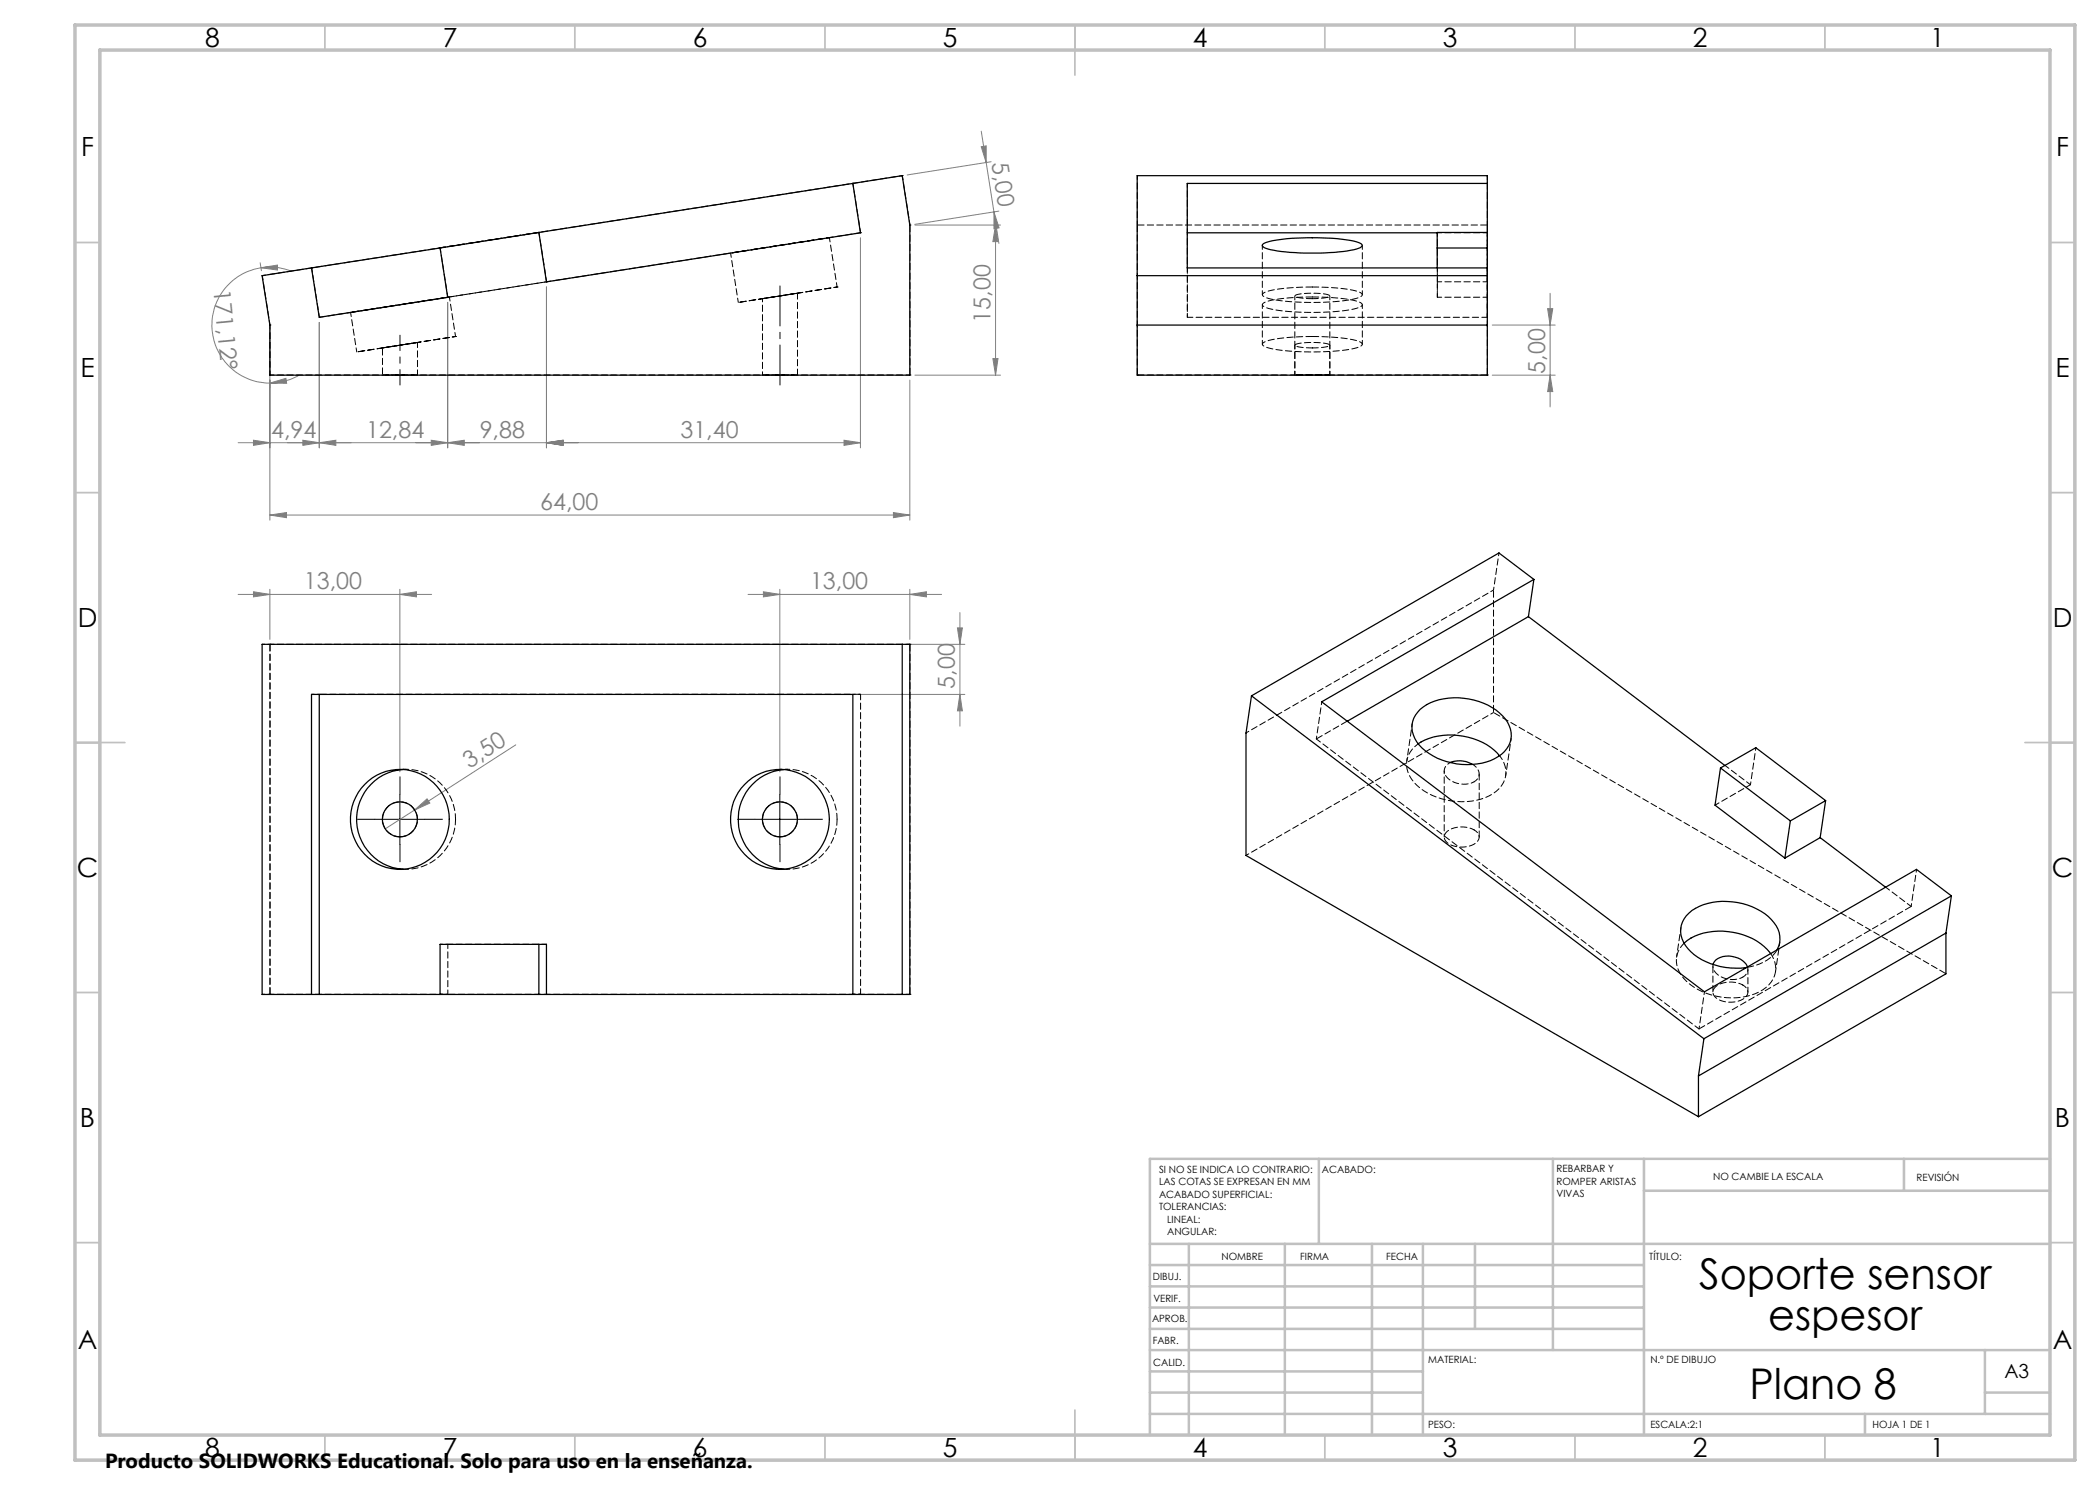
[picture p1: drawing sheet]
<svg xmlns="http://www.w3.org/2000/svg" width="420mm" height="297mm" viewBox="0 0 420 297" stroke-linecap="round" stroke-linejoin="round" font-family="sans-serif">
<g fill="none" stroke="#808080" stroke-width=".2">
<path d="M196.3 29.3l.9-.1v3.3zM196.3 26.2l2.5 16.2M198.2 32.3l-16.8 2.7M52 52.6l.3 1.5M52.2 53.5l3.3-.5v1zM52.2 53.5a11.6 11.6 0 0 0-9.8 12.4 11.6 11.6 0 0 0 11.6 10.7M52.2 53.5a11.6 11.6 0 0 1 6 .7M109.3 57.4v32.2M172.1 47.6v42M183 45h17.1M198.8 42.4l1 3.2-1 .2zM198.8 42.4l1 6.3"/>
<path d="M199.1 45v30M199.1 45l.5 3.3h-1zM199.8 42.2l-16.8 2.7M310 58.7v22.7M54 76.6l3.2-.9 .1 1zM54 66v38M59.8 75a12.1 12.1 0 0 1-5.8 1.6M63.9 64.5v25.1M89.5 60.5v29.1M182 76v28M183 75h17.1M198.6 71.7h1l-.5 3.3z"/>
<path d="M298.4 75h12.6M298.4 65h12.6M309.5 61.7h1.1l-.6 3.3zM310 75l.6 3.3h-1.1zM47.6 88.5h124.5M50.7 88l3.3 .5-3.3 .6zM60.6 88l3.3 .5-3.3 .6zM63.9 88.5l3.3-.5v1.1zM86.3 88l3.2 .5-3.2 .6zM89.5 88.5l3.4-.5v1.1zM109.3 88.5l3.3-.5v1.1zM168.8 88l3.3 .5-3.3 .6z"/>
<path d="M47.6 118.9h38.7M50.7 118.4l3.3 .5-3.3 .5zM54 117.9v10M54 103l3.3-.5v1zM54 103h128M80 118.9l3.3-.5v1zM80 117.9v36.5M149.6 118.9h38.7M152.7 118.4l3.3 .5-3.3 .5zM156 117.9v36.5M178.7 102.5l3.3 .5-3.3 .5zM182 118.9l3.3-.5v1z"/>
<path d="M182 117.9v10M171.6 138.9h21.4M181.4 128.9h11.6M191.5 125.6h1l-.5 3.3zM192 122.5v22.7M192 138.9l.5 3.3h-1zM103.2 149l-20.3 13M82.9 162l2.5-2.2 .6 .8zM82.9 162l-5.9 3.8"/>
</g>
<path d="M80 158.9v-3.5M156 158.9v-3.5M75 163.9h-3.5M80 168.9v3.5M85 163.9h3.5M151 163.9h-3.5M156 168.9v3.5M161 163.9h3.5" fill="none" stroke="#000" stroke-width=".2" stroke-dasharray="15.2 1.3 1.3 1.3"/>
<path d="M80 158.9v10M156 158.9v10M75 163.9h10M151 163.9h10" fill="none" stroke="#000" stroke-width=".2"/>
<path d="M80 67v10" fill="none" stroke="#000" stroke-width=".2" stroke-dasharray="15.2 1.3 1.3 1.3" stroke-dashoffset="12.2"/>
<path d="M156 57.2v19.8" fill="none" stroke="#000" stroke-width=".2" stroke-dasharray="15.2 1.3 1.3 1.3" stroke-dashoffset="7.2"/>
<g fill="none" stroke="#c0c0c0" stroke-width=".35">
<path d="M65 5v5M115 5v5M165 5v5M215 5v10M265 5v5M315 5v5M365 5v5M15 48.5h5M410 48.5h5M15 98.5h5M410 98.5h5M15 148.5h10"/>
<path d="M405 148.5h10M15 198.5h5M410 198.5h5M15 248.5h5M410 248.5h5M65 287v5M115 287v5M165 287v5M215 282v10M265 287v5M315 287v5M365 287v5"/>
</g>
<g fill="none" stroke="#c0c0c0" stroke-width=".5">
<path d="M263.8 231.8v17M310.6 231.8v38.2M328.8 231.8v55.2M328.8 238.2h81.2M380.8 231.8v6.4M410 231.8h-180v55.2M230 248.8h180M230 257.3h98.8M230 253h98.8M237.8 248.8v38.2M257 248.8v38.2M274.4 248.8v38.2"/>
<path d="M284.6 248.8v38.2M295 248.8v17M230 265.8h98.8M230 261.5h98.8M230 278.5h54.6M230 274.3h54.6M230 270h180M397 278.5h13M397 270v12.8M230 282.8h180M373 282.8v4.2"/>
</g>
<path d="M15 5h400v287h-400zM20 10h390v277h-390z" fill="none" stroke="#c0c0c0" stroke-width=".7"/>
<g fill="#808080">
<path d="M82.9 162l2.5-2.2 .6 .8z"/>
<path d="M178.7 102.5l3.3 .5-3.3 .5zM54 103l3.3-.5v1zM63.9 88.5l3.3-.5v1.1zM50.7 88l3.3 .5-3.3 .6z"/>
<path d="M60.6 88l3.3 .5-3.3 .6zM89.5 88.5l3.4-.5v1.1zM109.3 88.5l3.3-.5v1.1zM168.8 88l3.3 .5-3.3 .6zM86.3 88l3.2 .5-3.2 .6zM109.3 88.5l3.3-.5v1.1z"/>
<path d="M152.7 118.4l3.3 .5-3.3 .5zM182 118.9l3.3-.5v1z"/>
<path d="M80 118.9l3.3-.5v1zM50.7 118.4l3.3 .5-3.3 .5z"/>
<path d="M199.1 45l.5 3.3h-1zM198.6 71.7h1l-.5 3.3zM309.5 61.7h1.1l-.6 3.3zM310 75l.6 3.3h-1.1z"/>
<path d="M191.5 125.6h1l-.5 3.3zM192 138.9l.5 3.3h-1z"/>
<path d="M52.2 53.5l3.3-.5v1zM54 76.6l3.2-.9 .1 1z"/>
<path d="M196.3 29.3l.9-.1v3.3zM198.8 42.4l1 3.2-1 .2z"/>
</g>
<g fill="none" stroke="#000" stroke-width=".25">
<path d="M170.6 36.7l9.8-1.6 1.6 9.9v30h-128v-10l-1.6-9.9 9.9-1.5M170.6 36.7l1.5 9.9-62.8 9.8-1.5-9.9M170.6 36.7l-62.8 9.8M227.4 35.1h70.1v39.9h-70.1zM297.5 36.7h-60v16.9h60M88 49.6l1.5 9.9-25.6 4-1.6-9.9M88 49.6l-25.7 4M107.8 46.5l-19.8 3.1M227.4 55.1h70.1M237.5 46.6h49.9M252.5 48.9a8.8 8.8 0 0 1 4.1-1.1 49.1 49.1 0 0 1 14.9 .6l.9 .5v.3l-.1 .2a15.6 15.6 0 0 1-6.3 1.1l-4.1 .1a27.5 27.5 0 0 1-9.1-1.1l-.3-.3zM287.4 49.6h10.1"/>
<path d="M297.5 46.5h-10.1v7.1M227.4 65h70.1M306.8 115.9l-42.5 24.5 76.6 58 42.4-24.5 7 5.3M306.8 115.9l-7-5.3-49.5 28.6M306.8 115.9l-1.1 7.4M52.4 128.9h129.6v70h-129.6zM63.9 138.9v60M180.4 128.9v70M250.3 139.2l90.5 68.5M250.3 139.2l-1.1 7.4v24.5l90.5 52.2M305.7 123.3l39.3 29.8M305.7 123.3l-36.2 20.9"/>
<path d="M72.9 156.9a9.9 9.9 0 0 1 14.9 .9 9.9 9.9 0 0 1-2.7 14.6 9.9 9.9 0 0 1-12.9-2.4 9.9 9.9 0 0 1 .7-13.1zM80.6 153.9a10 10 0 0 0-9.3 10 10 10 0 0 0 9.3 9.9M148.9 156.9a9.9 9.9 0 0 1 15.5 1.7 9.9 9.9 0 0 1-5.2 14.7 10 10 0 0 1-11.6-4.1 10 10 0 0 1 1.3-12.3zM156.7 153.9a10 10 0 0 0-9 10 10 10 0 0 0 9 9.9M283.6 148.8a13.5 13.5 0 0 1 15.2 1.2l1.1 1.2M284 141.9a11.5 11.5 0 0 1 9.8-2.1 11.4 11.4 0 0 1 7.7 4.7 5 5 0 0 1-2.6 7.2 13.5 13.5 0 0 1-15.1-2.7 4.9 4.9 0 0 1 .2-7.1zM290.1 152.5a5 5 0 0 1 4.4 .4M344.1 153.6l-1.1 7.4 14 10.6M344.1 153.6l14 10.6M344.1 153.6l7.1-4.1 13.9 10.6M358.1 164.2l-1.1 7.4M364 167.5l-7 4.1"/>
<path d="M364 167.5l13.1 9.9M365.1 160.1l-7 4.1M365.1 160.1l-1.1 7.4M390.3 179.2l-49.5 28.5M390.3 179.2l-1.1 7.4M62.3 198.9v-60h108.3v60M88 198.9v-10h21.3v10M107.8 188.9v10M336.8 188.6a11.4 11.4 0 0 1 9.8-2.1 11.5 11.5 0 0 1 7.5 4.2M342.6 192.9a2.92 2.92 0 0 1 3.2-1.7 4 4 0 0 1 3.7 2.2M355.4 190a5 5 0 0 0-1.1-6.1 13.5 13.5 0 0 0-15.2-2.2 5.1 5.1 0 0 0-1 8.6 14.1 14.1 0 0 0 11.2 3.2M389.2 186.6l-49.5 28.6"/>
<path d="M389.2 186.6v8.2l-49.5 28.5M339.7 215.2v8.1M340.8 207.7l-1.1 7.5"/>
<circle cx="80" cy="163.9" r="3.5"/>
<circle cx="156" cy="163.9" r="3.5"/>
</g>
<g fill="none" stroke="#000" stroke-width=".2" stroke-dasharray="1.3 .6">
<path d="M170.6 36.7h.1M180.5 35.1h.1M52.5 55.1h.1M62.3 53.6h.1M88 49.6h.1M89.6 59.4h.1M107.8 46.5h.1M109.3 56.4h.1M167.4 57.4h.1M172.1 46.5h.1M182 45h.1M262.5 59.4h-2.1a22.4 22.4 0 0 0-7.7 1.2l-.2 .3a1.83 1.83 0 0 0 1.7 .9 49.2 49.2 0 0 0 17.1-.1l.4-.2a.83 .83 0 0 0 .8-.6l-.1-.2a12.6 12.6 0 0 0-5.9-1.2l-4-.1"/>
<path d="M262.5 57.4h-2.1a22.4 22.4 0 0 0-7.7 1.2l-.2 .3a1.83 1.83 0 0 0 1.7 .9 49.2 49.2 0 0 0 17.1-.1l.4-.2a.83 .83 0 0 0 .8-.6l-.1-.2a12.6 12.6 0 0 0-5.9-1.2l-4-.1M287.5 59.4v-3M297.5 46.5h.1M54 75h.1M54 65h.1M63.9 63.5h.1M91.1 67.3h.1M182 75h.1M227.5 75h.1M262.5 67.3h-2.1a22.4 22.4 0 0 0-7.7 1.2l-.2 .3a1.83 1.83 0 0 0 1.7 .9 49.2 49.2 0 0 0 17.1-.1l.4-.2a.83 .83 0 0 0 .8-.6l-.1-.2a12.6 12.6 0 0 0-5.9-1.2l-4-.1M297.5 75h.1M54 128.9h.1"/>
<path d="M182 128.9h.1M54 198.9h.1M182 198.9h.1M382.2 181.3l-42.4 24.5"/>
</g>
<g fill="none" stroke="#000" stroke-width=".2" stroke-dasharray="1.3 .6" stroke-dashoffset=".4">
<path d="M170.6 36.7l1.5 9.8M180.5 35.1l1.5 9.9M52.5 55.1l1.5 9.9M62.3 53.6l1.6 9.9M88 49.6l1.6 9.8M107.8 46.5l1.5 9.9M146.1 50.6l1.6 9.9M167.4 57.4l-1.5-9.9M297.5 56.4h-10M297.5 59.4h-10M297.5 46.5h-10M54 75v-10"/>
<path d="M70.1 62.5l1.3 7.9M91.1 67.3l-1.2-7.9M294.5 152.9a1.96 1.96 0 0 1 .7 3.2l-.4 .3M350.1 156.9l-7.1 4.1M294.8 166a1.51 1.51 0 0 1 1 1.4 1.51 1.51 0 0 1-1 1.4 5.1 5.1 0 0 1-5.6-.5 1.44 1.44 0 0 1 .7-2.3 5.5 5.5 0 0 1 4.9 0M89.6 198.9v-10M348.6 197a1.51 1.51 0 0 1 1 1.4 1.51 1.51 0 0 1-1 1.5 5.1 5.1 0 0 1-5.7-.6 1.44 1.44 0 0 1 .7-2.3 5.5 5.5 0 0 1 5 0M349.5 193.4a1.73 1.73 0 0 1-.9 2"/>
</g>
<path d="M88 49.6l19.8-3.1M89.6 59.4l19.7-3M107.8 46.5l-19.8 3.1M152.5 59.7l7-1.1-7 1.1M172.1 46.5l-108.2 17M76.5 69.6l7-1.1-7 1.1M83.5 75v-6.5M297.5 63.5h-60M263.3 147.8l76.5 58M172.1 198.9v-60" fill="none" stroke="#000" stroke-width=".2" stroke-dasharray="1.3 .6" stroke-dashoffset=".2"/>
<path d="M52.5 55.1l128-20M152.5 59.7v15.3M167.4 57.4l-19.7 3.1 19.7-3.1M287.5 53.6v5.8M297.5 53.6v5.8M91.1 67.3l-19.7 3.1 19.7-3.1M81.2 153.9h-1.2M249.2 146.6l49.5-28.6M294.8 156.4a4.5 4.5 0 0 1-5.8-1.6 1.77 1.77 0 0 1 1.1-2.3M80 173.9h1.2M249.2 171.1l49.5-28.6M348.6 195.4a4.5 4.5 0 0 1-5.9-1.5l-.1-1" fill="none" stroke="#000" stroke-width=".2" stroke-dasharray="1.3 .6" stroke-dashoffset=".6"/>
<path d="M89.9 59.4l-19.8 3.1 19.8-3.1M165.9 47.5l-19.8 3.1 19.8-3.1M299.8 110.6l-1.1 7.4M264.4 140.4l-1.1 7.4M282.4 144.8l-1 7.4M288.8 154.2v13.2M301.1 155.1l1.1-7.4M351.2 149.5l-1.1 7.4M383.3 173.9l-1.1 7.4M340.9 198.3l-1.1 7.5" fill="none" stroke="#000" stroke-width=".2" stroke-dasharray="1.3 .6" stroke-dashoffset=".7"/>
<path d="M80 75h-3.5h7h-3.5M156 75h-3.5h7h-3.5M266 75h-7h7M283.7 148.7a4.9 4.9 0 0 0-.9 7.7 13.5 13.5 0 0 0 15.8 2.3 4.9 4.9 0 0 0 1.3-7.6M350.1 156.9l-5.1-3.8M89.6 188.9h19.7M349.6 198.4v-4.5M382.2 181.3l-5.1-3.9" fill="none" stroke="#000" stroke-width=".2" stroke-dasharray="1.3 .6" stroke-dashoffset=".3"/>
<path d="M182 45v30M227.5 45h70M227.5 45v30M297.5 45v30M227.5 75h70M54 128.9v70M172.1 138.9h-108.2M182 128.9v70M269.5 144.2l-6.2 3.6M342.6 193.2v5.2" fill="none" stroke="#000" stroke-width=".2" stroke-dasharray="1.3 .6" stroke-dashoffset="-.1"/>
<g fill="none" stroke="#000" stroke-width=".2" stroke-dasharray="1.3 .6" stroke-dashoffset=".5">
<path d="M227.5 35.1v9.9M237.5 36.7v9.8M297.5 35.1v9.9M237.5 53.6v9.9M252.5 49.1v9.8M259 59.2v9.8M272.5 58.9v-9.8M287.5 46.5v9.9M297.5 53.6v9.9M297.5 56.4v-9.9M297.5 46.5v9.9M182 75h-128"/>
<path d="M252.5 60.9v7.9M259 69v6M266 75v-6M266 69v-9.8M272.5 68.8v-7.9M297.5 63.5v-4.1M182 128.9h-128M182 198.9h-128M336.2 185.5l-.9 5.9M355.1 194.3l.9-5.9"/>
</g>
<path d="M76.5 69.6v5.4M298.7 118v24.5M298.7 142.5l90.5 52.3M349.3 193.5a8.3 8.3 0 0 0 6.1-3.5" fill="none" stroke="#000" stroke-width=".2" stroke-dasharray="1.3 .6" stroke-dashoffset="-.2"/>
<path d="M262.5 59.7a6.7 6.7 0 0 1-3.5-.5 7.5 7.5 0 0 1 4.1-.6 4.7 4.7 0 0 1 2.9 .6 4.7 4.7 0 0 1-2.9 .5h-.6M159.5 75v-16.4M262.5 69.6a6.7 6.7 0 0 1-3.5-.6 7.5 7.5 0 0 1 4.1-.5 4.7 4.7 0 0 1 2.9 .5 4.7 4.7 0 0 1-2.9 .6h-.6M80 167.4a3.5 3.5 0 0 1-3.1-5.1 3.5 3.5 0 0 1 5.9-.5 3.5 3.5 0 0 1-2.2 5.5l-.6 .1M80.6 173.8a9.9 9.9 0 0 0 10.5-9.9M91.1 163.9a9.9 9.9 0 0 0-10.5-10M156 167.4a3.5 3.5 0 0 1-3.1-5.1 3.5 3.5 0 0 1 5.9-.5 3.5 3.5 0 0 1-2.2 5.5l-.6 .1M156.8 173.8a9.9 9.9 0 0 0 10.6-9.9M167.4 163.9a9.9 9.9 0 0 0-10.6-10M295.8 167.4v-12.6M336.8 188.6a4.8 4.8 0 0 0-.1 7.1 13.5 13.5 0 0 0 15.8 2.3 4.9 4.9 0 0 0 1.6-7.3" fill="none" stroke="#000" stroke-width=".2" stroke-dasharray="1.3 .6" stroke-dashoffset=".1"/>
<path d="M237.5 46.5v17M52.5 128.9h1.5M62.3 138.9h1.6M170.6 138.9h1.5M157.5 153.9h-1.5M156 173.9h1.5M52.5 198.9h1.5M88 198.9h1.6M88 188.9h1.6M170.6 198.9h1.5" fill="none" stroke="#000" stroke-width=".2" stroke-dasharray="1.3 .6" stroke-dashoffset=".8"/>
<g font-size="8.5">
<text x="339.8" y="257.8">Soporte sensor</text>
<text x="353.6" y="265.9">espesor</text>
<text x="349.9" y="279.7">Plano 8</text>
</g>
<g font-size="5.3">
<text x="41" y="9.5">8</text>
<text x="88.5" y="9.5">7</text>
<text x="138.5" y="9.5">6</text>
<text x="188.5" y="9.5">5</text>
<text x="238.5" y="9.5">4</text>
<text x="288.5" y="9.5">3</text>
<text x="338.5" y="9.5">2</text>
<text x="386" y="9.5">1</text>
<text x="16.2" y="31.2">F</text>
<text x="411.2" y="31.2">F</text>
<text x="16.1" y="75.5">E</text>
<text x="411.1" y="75.5">E</text>
<text x="15.5" y="125.5">D</text>
<text x="410.5" y="125.5">D</text>
<text x="15.4" y="175.5">C</text>
<text x="410.4" y="175.5">C</text>
<text x="16" y="225.5">B</text>
<text x="411" y="225.5">B</text>
<text x="15.5" y="269.7">A</text>
<text x="410.5" y="269.7">A</text>
<text x="41" y="291.5">8</text>
<text x="88.5" y="291.5">7</text>
<text x="138.5" y="291.5">6</text>
<text x="188.5" y="291.5">5</text>
<text x="238.5" y="291.5">4</text>
<text x="288.5" y="291.5">3</text>
<text x="338.5" y="291.5">2</text>
<text x="386" y="291.5">1</text>
</g>
<g font-size="4.7" fill="#808080">
<text x="198.3" y="32.7" transform="rotate(81 198.3 32.7)">5,00</text>
<text x="42.7" y="58" transform="rotate(85 42.7 58)">171,12°</text>
<text x="198.1" y="64.5" transform="rotate(-90 198.1 64.5)">15,00</text>
<text x="309" y="74.7" transform="rotate(-90 309 74.7)">5,00</text>
<text x="54.2" y="87.5">4,94</text>
<text x="73.2" y="87.5">12,84</text>
<text x="95.9" y="87.5">9,88</text>
<text x="136.1" y="87.5">31,40</text>
<text x="108.1" y="102">64,00</text>
<text x="60.8" y="117.8">13,00</text>
<text x="162" y="117.8">13,00</text>
<text x="191" y="137.7" transform="rotate(-90 191 137.7)">5,00</text>
<text x="93.9" y="153.7" transform="rotate(-33 93.9 153.7)">3,50</text>
</g>
<text font-size="4.1" x="21" y="293.7">Producto SOLIDWORKS Educational. Solo para uso en la enseñanza.</text>
<text font-size="3.9" x="400.9" y="275.5">A3</text>
<g font-size="2">
<text x="231.8" y="234.6">SI NO SE INDICA LO CONTRARIO:</text>
<text x="231.8" y="237.1">LAS COTAS SE EXPRESAN EN MM</text>
<text x="231.8" y="239.6">ACABADO SUPERFICIAL:</text>
<text x="264.4" y="234.6">ACABADO:</text>
<text x="311.3" y="234.5">REBARBAR Y</text>
<text x="311.3" y="237">ROMPER ARISTAS</text>
<text x="311.3" y="239.5">VIVAS</text>
<text x="342.6" y="236">NO CAMBIE LA ESCALA</text>
<text x="383.3" y="236.2">REVISIÓN</text>
<text x="231.8" y="242.1">TOLERANCIAS:</text>
<text x="233.4" y="244.6">LINEAL:</text>
<text x="233.4" y="247.1">ANGULAR:</text>
<text x="244.3" y="252">NOMBRE</text>
<text x="260" y="251.9">FIRMA</text>
<text x="277.2" y="251.9">FECHA</text>
<text x="329.9" y="251.9">TÍTULO:</text>
<text x="230.6" y="256.1">DIBUJ.</text>
<text x="230.7" y="260.3">VERIF.</text>
<text x="230.4" y="264.4">APROB.</text>
<text x="230.5" y="268.8">FABR.</text>
<text x="230.7" y="273.1">CALID.</text>
<text x="285.6" y="272.5">MATERIAL:</text>
<text x="330.1" y="272.5">N.º DE DIBUJO</text>
<text x="285.6" y="285.5">PESO:</text>
<text x="330.1" y="285.6">ESCALA:2:1</text>
<text x="374.5" y="285.6">HOJA 1 DE 1</text>
</g>
</svg>
